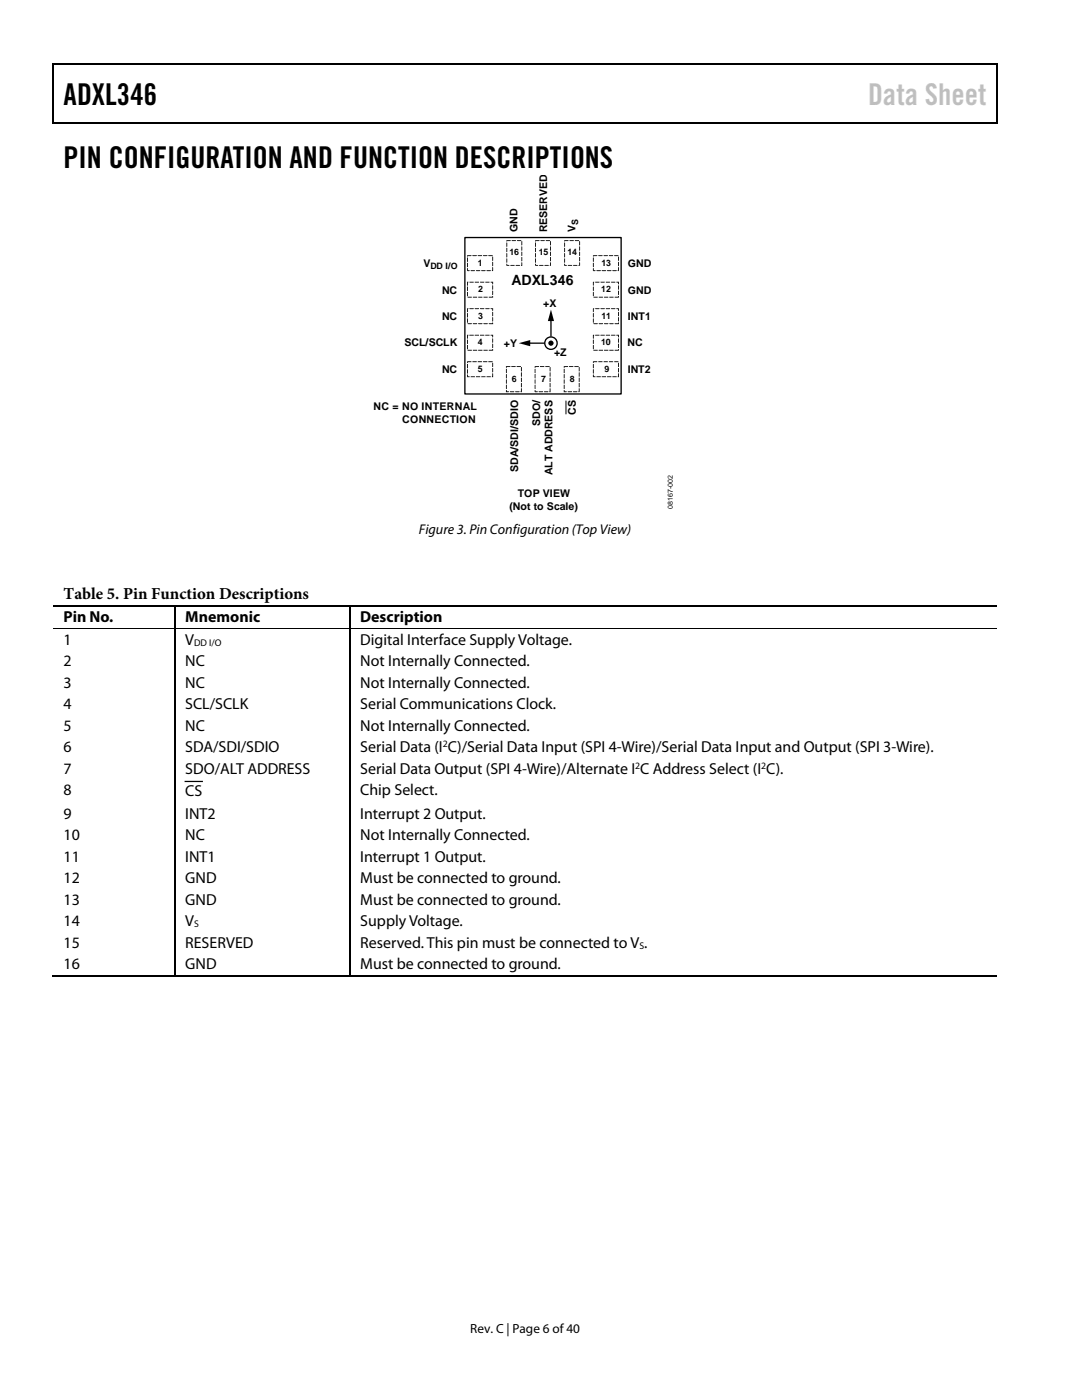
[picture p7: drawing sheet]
<svg xmlns="http://www.w3.org/2000/svg" width="216mm" height="279mm" viewBox="0 0 216 279" stroke-linecap="round" stroke-linejoin="round" font-family="sans-serif">
<path d="M10.5 12.7h.3v1h-.3zM10.5 12.7h.3v.3h-.3zM133.3 12.7h.3v.3h-.3zM198.8 12.7h.2v1h-.2zM198.8 12.7h.2v.3h-.2zM10.5 24.4h.3v.3h-.3zM133.1 24.4h.2v.3h-.2zM198.8 24.4h.2v.3h-.2z" fill="#000"/>
<path d="M10.7 13.7v10.7M10.8 12.8h122.5M133.6 12.8h65.2M198.9 13.7v10.7M10.8 24.5h188" fill="none" stroke="#000" stroke-width=".25"/>
<path d="M123.9 47.1l.5 .3-.4 .3-.1-.2z" fill="#fff"/>
<g fill="none" stroke="#000" stroke-width=".26">
<path d="M92.8 47.4h31.1v31.2h-31.1zM105.4 68.5h3.3M109.9 63.7v3.5"/>
<circle cx="109.9" cy="68.5" r="1.24"/>
</g>
<g fill="#000">
<path d="M103.5 68.5l2.3-.6v1.2zM109.9 61.8l.7 2.3h-1.3zM34.8 121l.3 .1zM34.8 120.8h.3v.2h-.3zM34.8 125.4h.3v.1h-.3zM69.7 121l.3 .1zM69.7 120.8h.3v.2h-.3zM69.7 125.4h.3v.1h-.3zM34.8 194.7h.3v.2h-.3zM69.7 194.7h.3v.2h-.3z"/>
<path d="M93.2 50.9l.1 .3 .8-.2zM93.2 51.4l.1 .9 .1-.8zM93.2 52.5l.1 .8 .1-.8zM93.2 53.5v.5l.4 .1 .1-.2h-.3v-.4zM93.9 53.9l.1 .2 .8-.1zM95 53.9l.1 .2 .7-.1zM96 53.9l.1 .2 .8-.1zM97.1 53.9l.1 .2 .8-.1zM98.2 53.3l-.1 .7 .2 .1 .1-.7zM98.2 52.3l.1 .8 .1-.8zM98.2 51.2l.1 .9 .1-.8zM97.4 50.9l.1 .2 .8-.1zM96.4 50.9l.1 .2 .8-.1zM95.3 50.9l.1 .2 .8-.1zM94.3 50.9v.2l.8-.1z"/>
<path d="M97.5 59.2l.1 .2h.8l-.1-.4-.1 .2zM98.2 58l.1 .9 .1-.8zM98.2 57l.1 .8 .1-.8zM97.9 56.2l.1 .2h.2v.3h.2v-.5zM96.9 56.2v.2l.8-.1zM95.8 56.2v.2l.8-.1zM94.7 56.2l.1 .2 .8-.1zM93.7 56.2v.2l.8-.1zM93.2 56.2l.1 .8 .2-.7zM93.2 57.2l.1 .9 .1-.8zM93.2 58.3l.1 .8 .1-.8zM93.3 59.2l.1 .2 .8-.1zM94.4 59.2v.2l.8-.1zM95.4 59.2l.1 .2 .8-.1zM96.5 59.2l.1 .2 .7-.1z"/>
<path d="M101 47.9l.1 .3 .8-.2zM101.1 48.4v.9l.1-.8zM101.1 49.5v.8l.1-.8zM101.1 50.5v.9l.1-.8zM101.1 51.6v.8l.1-.8zM101.1 52.7l-.1 .4 .6-.1v-.1h-.4v-.2zM101.8 52.9l.1 .2 .8-.1zM102.9 52.9l.1 .2 .8-.1zM104 52.4v.6l.2 .1v-.7zM104 51.3l.1 .9 .1-.8zM104 50.2l.1 .9 .1-.8zM104 49.2l.1 .9 .1-.8zM104 48.1l.1 .9 .1-.8zM103.2 47.9v.2l.8-.1zM102.1 47.9l.1 .2 .8-.1z"/>
<path d="M106.9 47.9v.3l.7-.2zM106.9 48.4v.9zM106.9 49.4v.9zM106.9 50.5v.9zM106.9 51.6v.8zM106.9 52.6v.5l.5-.1-.1-.1h-.4zM107.6 52.9v.2l.8-.1v-.1zM108.7 52.9v.2l.8-.1-.1-.1zM109.8 52.4l-.1 .6 .2 .1v-.7zM109.8 51.3v.9l.1-.8zM109.8 50.2v.9l.1-.8zM109.8 49.2v.9l.1-.8zM109.8 48.1v.9l.1-.8zM108.9 47.9l.1 .2 .8-.1zM107.9 47.9v.2l.8-.1z"/>
<path d="M112.6 47.9l.1 .3 .8-.2zM112.6 48.4l.1 .9 .1-.8zM112.6 49.5l.1 .8 .1-.8zM112.6 50.5l.1 .9 .1-.8zM112.6 51.6l.1 .8 .1-.8zM112.6 52.7v.4l.5-.1zM113.4 52.9v.2l.8-.1-.1-.1zM114.4 52.9v.2l.8-.1-.1-.1zM115.6 52.4l-.1 .7 .2-.1v-.6zM115.6 51.3l.1 .9v-.8zM115.6 50.2l.1 .9v-.8zM115.6 49.2l.1 .9v-.8zM115.6 48.1l.1 .9v-.8zM114.7 47.9l.1 .2 .8-.1zM113.6 47.9l.1 .2 .8-.1z"/>
<path d="M118.4 50.9v.3l.8-.2zM118.4 51.4v.9zM118.4 52.4v.9zM118.4 53.5l-.1 .5 .5 .1v-.2h-.3zM119 53.9l.1 .2 .8-.1zM120.1 53.9l.1 .2 .7-.1zM121.1 53.9l.1 .2 .8-.1zM122.2 53.9l.1 .2 .8-.1zM123.4 53.3l-.1 .8 .2-.1v-.7zM123.4 52.3v.8l.1-.8zM123.4 51.2v.9l.1-.8zM122.6 50.9v.2l.8-.1zM121.5 50.9l.1 .2 .8-.1zM120.5 50.9v.2l.8-.1zM119.4 50.9v.2l.8-.1z"/>
<path d="M122.7 59.2v.2h.8l-.1-.4-.1 .2zM123.4 58v.9zM123.4 56.9v.9zM123 56.2l.1 .2h.2v.3h.2v-.5zM122 56.2v.2l.8-.1zM120.9 56.2v.2l.8-.1zM119.8 56.2l.1 .2 .8-.1zM118.8 56.2v.2l.8-.1zM118.4 56.2v.8l.2-.7zM118.3 57.2l.1 .9 .1-.8zM118.3 58.3l.1 .8 .1-.8zM118.4 59.2l.1 .2 .8-.1zM119.5 59.2v.2l.8-.1zM120.5 59.2l.1 .2 .8-.1zM121.6 59.2v.2l.8-.1z"/>
<path d="M93.2 72.1l.1 .4 .1-.2h.7l-.1-.2zM93.2 72.6l.1 .9 .1-.8zM93.2 73.7l.1 .9 .1-.8zM93.2 74.8v.5h.5l-.1-.2h-.2v-.3zM93.9 75.1l.1 .2 .8-.1zM95 75.1l.1 .2 .7-.1zM96 75.1l.1 .2 .8-.1zM97.1 75.1l.1 .2 .8-.1zM98.2 74.5l-.1 .8h.3v-.7zM98.2 73.5l.1 .8 .1-.8zM98.2 72.4l.1 .8 .1-.7zM97.4 72.1l.1 .2 .8-.1zM96.4 72.1l.1 .2 .8-.1zM95.3 72.1l.1 .2 .8-.1zM94.3 72.1v.2l.8-.1z"/>
<path d="M97.5 64.5l.1 .2h.8l-.1-.4-.1 .2zM98.2 63.3l.1 .9 .1-.8zM98.2 62.3l.1 .8 .1-.8zM97.9 61.5l.1 .2h.2v.3h.2v-.5zM96.9 61.5v.2l.8-.1zM95.8 61.5v.2l.8-.1zM94.7 61.5l.1 .2 .8-.1zM93.7 61.5v.2l.8-.1zM93.2 61.5l.1 .8 .2-.7zM93.2 62.5l.1 .9 .1-.8zM93.2 63.6l.1 .8 .1-.8zM93.3 64.5l.1 .2 .8-.1zM94.4 64.5v.2l.8-.1zM95.4 64.5l.1 .2 .8-.1zM96.5 64.5l.1 .2 .7-.1z"/>
<path d="M97.5 69.8v.2h.9l-.1-.4-.1 .2zM98.2 68.6l.1 .9 .1-.8zM98.2 67.6l.1 .8 .1-.8zM97.9 66.8v.2h.3v.3h.2v-.5zM96.9 66.8v.2l.8-.1zM95.8 66.8v.2l.8-.1zM94.7 66.8l.1 .2 .8-.1zM93.7 66.8v.2l.8-.1zM93.2 66.8l.1 .8 .2-.7zM93.2 67.8l.1 .9 .1-.8zM93.2 68.8l.1 .9 .1-.8zM93.3 69.8l.1 .2 .8-.1zM94.4 69.8v.2l.8-.1zM95.4 69.8l.1 .2 .8-.1zM96.5 69.8l.1 .2 .7-.1z"/>
<path d="M101 73.1v.3l.1-.2h.7v-.1zM101 73.6v.9l.1-.8zM101 74.7v.8l.1-.8zM101 75.7v.9l.1-.8zM101 76.8v.9l.1-.8zM101 77.8v.5l.6-.1-.5-.1v-.3zM101.8 78.1v.2l.8-.1zM102.8 78.1l.1 .2 .8-.1zM104 77.5l-.1 .7 .2 .1v-.8zM104 76.4v.9l.1-.8zM104 75.4v.8l.1-.7zM104 74.3v.9l.1-.8zM104 73.3v.8l.1-.8zM103.1 73.1l.1 .1h.7zM102.1 73.1v.1h.8z"/>
<path d="M106.8 73.1v.3l.1-.2h.6v-.1zM106.7 73.6l.1 .9 .1-.8zM106.7 74.7l.1 .8 .1-.8zM106.7 75.7l.1 .9 .1-.8zM106.7 76.8l.1 .9 .1-.8zM106.7 77.8l.1 .5 .5-.1v-.1h-.4l-.1-.3zM107.5 78.1l.1 .2 .8-.1zM108.6 78.1v.2l.8-.1zM109.7 77.5l-.1 .7 .2 .1v-.8zM109.7 76.4l.1 .9v-.8zM109.7 75.4l.1 .8v-.7zM109.7 74.3l.1 .9v-.8zM109.7 73.3l.1 .8v-.8zM108.8 73.1l.1 .1h.8zM107.8 73.1v.1h.8z"/>
<path d="M112.5 73.1l.1 .3 .1-.2h.7zM112.5 73.6l.1 .9 .1-.8zM112.5 74.7l.1 .8 .1-.8zM112.5 75.7l.1 .9 .1-.8zM112.5 76.8l.1 .9 .1-.8zM112.5 77.8v.5l.6-.1-.4-.1-.1-.3zM113.3 78.1l.1 .2 .8-.1zM114.4 78.1v.2l.8-.1zM115.5 77.5l-.1 .7 .2 .1 .1-.7zM115.5 76.4l.1 .9 .1-.8zM115.5 75.4l.1 .8 .1-.7zM115.5 74.3l.1 .9 .1-.8zM115.5 73.3l.1 .8 .1-.8zM114.6 73.1l.1 .1h.8zM113.6 73.1v.1h.8z"/>
<path d="M118.4 72.1v.4l.1-.2h.7l-.1-.2zM118.3 72.6l.1 .9 .1-.8zM118.3 73.7l.1 .9 .1-.8zM118.3 74.8v.4l.5 .1-.1-.2h-.2v-.3zM119 75.1l.1 .2 .8-.1zM120.1 75.1l.1 .2 .7-.1zM121.1 75.1l.1 .2 .8-.1zM122.2 75.1l.1 .2 .8-.1zM123.4 74.5l-.2 .8h.3zM123.4 73.4v.9zM123.4 72.4v.8zM122.6 72.1v.2h.8l-.1-.2zM121.6 72.1v.2h.7v-.2zM120.5 72.1v.2h.8l-.1-.2zM119.4 72.1v.2h.8v-.2z"/>
<path d="M122.7 64.5v.2h.8l-.1-.4-.1 .2zM123.4 63.3v.9zM123.4 62.2v.9zM123 61.5l.1 .2h.2v.3h.2v-.5zM122 61.5v.2l.8-.1zM120.9 61.5v.2l.8-.1zM119.8 61.5l.1 .2 .8-.1zM118.8 61.5v.2l.8-.1zM118.4 61.5v.8l.2-.7zM118.3 62.5l.1 .9 .1-.8zM118.3 63.6l.1 .8 .1-.8zM118.4 64.5l.1 .2 .8-.1zM119.5 64.5v.2l.8-.1zM120.5 64.5l.1 .2 .8-.1zM121.6 64.5v.2l.8-.1z"/>
<path d="M122.7 69.8v.2h.8l-.1-.4-.1 .2zM123.4 68.6v.9zM123.4 67.5v.9zM123 66.8v.2h.3v.2l.2 .1v-.5zM122 66.8v.2l.8-.1zM120.9 66.8v.2l.8-.1zM119.8 66.8l.1 .2 .8-.1zM118.8 66.8v.2l.8-.1zM118.4 66.8v.8l.2-.7zM118.3 67.8l.1 .9 .1-.8zM118.3 68.8l.1 .9 .1-.8zM118.4 69.8l.1 .2 .8-.1zM119.5 69.8v.2l.8-.1zM120.5 69.8l.1 .2 .8-.1zM121.6 69.8v.2l.8-.1z"/>
<circle cx="109.9" cy="68.5" r=".52"/>
</g>
<path d="M112.9 80v2.7M10.7 125.5h24.1M35.1 125.5h34.6M70 125.5h128.9" fill="none" stroke="#000" stroke-width=".2"/>
<path d="M10.7 120.9h24.1M34.9 121.1v4.3M34.9 125.5v69.2M35.1 120.9h34.6M69.8 121.1v4.3M69.8 125.5v69.2M70 120.9h128.9M37 156h3.4M10.4 194.8h24.4M35.1 194.8h34.6M70 194.8h128.9" fill="none" stroke="#000" stroke-width=".25"/>
<g font-size="6">
<text x="12.7" y="21">ADXL346</text>
<text x="12.7" y="33.6">PIN CONFIGURATION AND FUNCTION DESCRIPTIONS</text>
</g>
<text font-size="6" fill="#c1c1c1" x="173.2" y="21">Data Sheet</text>
<text font-size="3.3" x="12.7" y="119.6">Table 5. Pin Function Descriptions</text>
<g font-size="3.2">
<text x="12.7" y="124.2">Pin No.</text>
<text x="37" y="124.2">Mnemonic</text>
<text x="71.9" y="124.2">Description</text>
<text x="12.7" y="128.7">1</text>
<text x="37" y="128.7">V</text>
<text x="71.9" y="128.7">Digital Interface Supply Voltage.</text>
<text x="12.7" y="133">2</text>
<text x="12.7" y="137.3">3</text>
<text x="37" y="133">NC</text>
<text x="37" y="137.3">NC</text>
<text x="71.9" y="133">Not Internally Connected.</text>
<text x="71.9" y="137.3">Not Internally Connected.</text>
<text x="12.7" y="141.6">4</text>
<text x="37" y="141.6">SCL/SCLK</text>
<text x="71.9" y="141.6">Serial Communications Clock.</text>
<text x="12.7" y="145.9">5</text>
<text x="37" y="145.9">NC</text>
<text x="71.9" y="145.9">Not Internally Connected.</text>
<text x="12.7" y="150.2">6</text>
<text x="12.7" y="154.5">7</text>
<text x="37" y="150.2">SDA/SDI/SDIO</text>
<text x="37" y="154.5">SDO/ALT ADDRESS</text>
<text x="71.9" y="150.2">Serial Data (I C)/Serial Data Input (SPI 4-Wire)/Serial Data Input and Output (SPI 3-Wire).</text>
<text x="71.9" y="154.5">Serial Data Output (SPI 4-Wire)/Alternate I C Address Select (I C).</text>
<text x="12.7" y="158.8">8</text>
<text x="37" y="158.8">CS</text>
<text x="71.9" y="158.8">Chip Select.</text>
<text x="12.7" y="163.4">9</text>
<text x="12.7" y="167.7">10</text>
<text x="37" y="163.4">INT2</text>
<text x="37" y="167.7">NC</text>
<text x="71.9" y="163.4">Interrupt 2 Output.</text>
<text x="71.9" y="167.7">Not Internally Connected.</text>
<text x="12.7" y="172">11</text>
<text x="37" y="172">INT1</text>
<text x="71.9" y="172">Interrupt 1 Output.</text>
<text x="12.7" y="176.3">12</text>
<text x="37" y="176.3">GND</text>
<text x="71.9" y="176.3">Must be connected to ground.</text>
<text x="12.7" y="180.6">13</text>
<text x="12.7" y="184.9">14</text>
<text x="37" y="180.6">GND</text>
<text x="37" y="184.9">V</text>
<text x="71.9" y="180.6">Must be connected to ground.</text>
<text x="71.9" y="184.9">Supply Voltage.</text>
<text x="12.7" y="189.2">15</text>
<text x="37" y="189.2">RESERVED</text>
<text x="71.9" y="189.2">Reserved. This pin must be connected to V .</text>
<text x="12.7" y="193.5">16</text>
<text x="37" y="193.5">GND</text>
<text x="71.9" y="193.5">Must be connected to ground.</text>
</g>
<g font-size="2.8">
<text x="102" y="57">ADXL346</text>
<text x="83.6" y="106.6">Figure 3. Pin Configuration (Top View)</text>
</g>
<text font-size="2.6" x="93.8" y="266">Rev. C | Page 6 of 40</text>
<g font-size="2.1">
<text x="103.3" y="46.4" transform="rotate(-90 103.3 46.4)">GND</text>
<text x="109.2" y="46.4" transform="rotate(-90 109.2 46.4)">RESERVED</text>
<text x="114.8" y="46.4" transform="rotate(-90 114.8 46.4)">V</text>
<text x="84.5" y="53.3">V</text>
<text x="125.3" y="53.3">GND</text>
<text x="88.2" y="58.6">NC</text>
<text x="125.3" y="58.6">GND</text>
<text x="88.2" y="63.9">NC</text>
<text x="108.4" y="61.2">+X</text>
<text x="125.3" y="63.8">INT1</text>
<text x="80.7" y="69.1">SCL/SCLK</text>
<text x="100.5" y="69.2">+Y</text>
<text x="110.6" y="71">+Z</text>
<text x="125.2" y="69.1">NC</text>
<text x="88.2" y="74.4">NC</text>
<text x="125.3" y="74.5">INT2</text>
<text x="74.5" y="81.9">NC = NO INTERNAL</text>
<text x="114.9" y="82.8" transform="rotate(-90 114.9 82.8)">CS</text>
<text x="80.3" y="84.4">CONNECTION</text>
<text x="107.8" y="85" transform="rotate(-90 107.8 85)">SDO/</text>
<text x="103.4" y="94.2" transform="rotate(-90 103.4 94.2)">SDA/SDI/SDIO</text>
<text x="110.2" y="94.9" transform="rotate(-90 110.2 94.9)">ALT ADDRESS</text>
<text x="101.7" y="101.8">(Not to Scale)</text>
<text x="103.3" y="99.2">TOP VIEW</text>
</g>
<g font-size="1.9">
<text x="38.7" y="128.8">DD I/O</text>
<text x="88.3" y="149.1">2</text>
<text x="126.7" y="153.4">2</text>
<text x="151.9" y="153.4">2</text>
<text x="38.7" y="185">S</text>
<text x="127.6" y="189.3">S</text>
</g>
<g font-size="1.8">
<text x="115.3" y="45" transform="rotate(-90 115.3 45)">S</text>
<text x="85.9" y="53.8">DD I/O</text>
<text x="95.3" y="53">1</text>
<text x="101.7" y="50.9">16</text>
<text x="107.5" y="50.9">15</text>
<text x="113.2" y="50.9">14</text>
<text x="120" y="53">13</text>
<text x="95.4" y="58.3">2</text>
<text x="120" y="58.3">12</text>
<text x="95.4" y="63.7">3</text>
<text x="120" y="63.7">11</text>
<text x="95.4" y="68.9">4</text>
<text x="119.9" y="68.9">10</text>
<text x="95.4" y="74.3">5</text>
<text x="102.1" y="76.2">6</text>
<text x="108" y="76.3">7</text>
<text x="113.7" y="76.2">8</text>
<text x="120.6" y="74.3">9</text>
</g>
<text font-size="1.4" x="134.3" y="101.6" transform="rotate(-90 134.3 101.6)">08167-002</text>
</svg>
